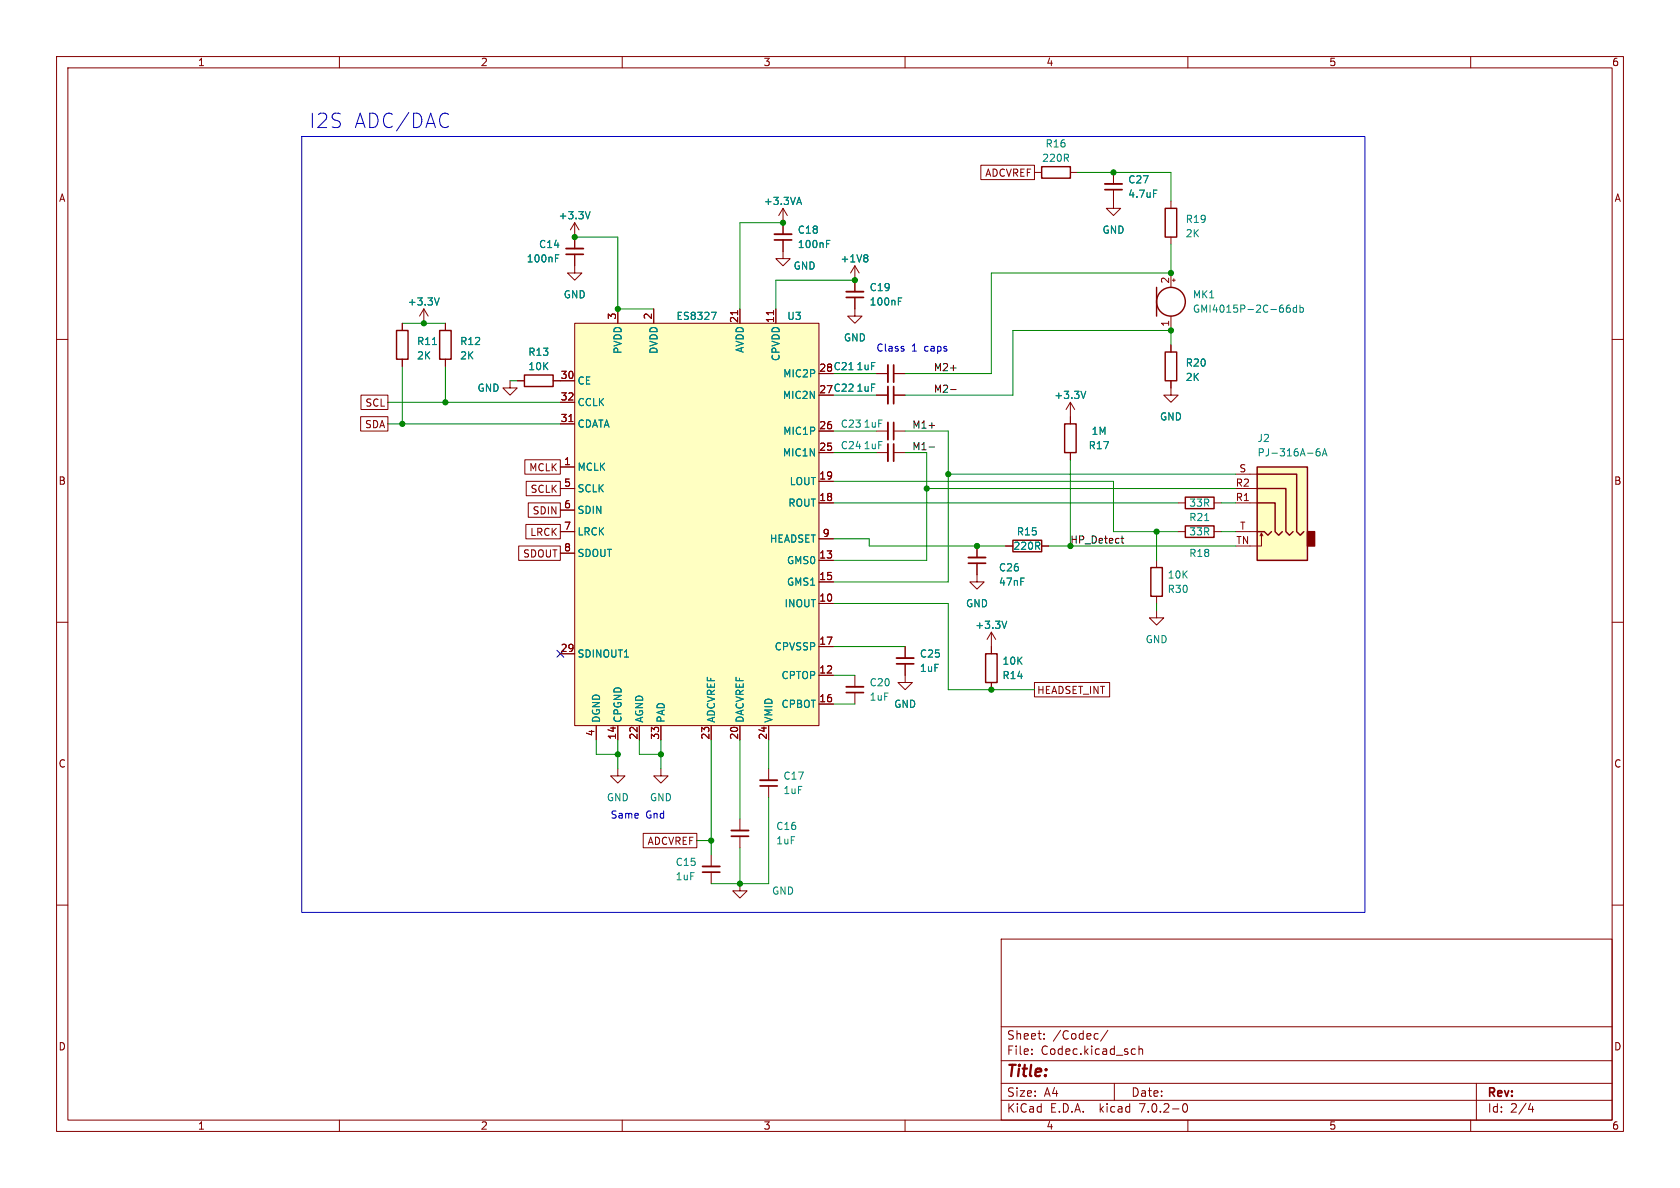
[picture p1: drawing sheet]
<svg xmlns="http://www.w3.org/2000/svg" width="297mm" height="210mm" viewBox="0 0 297 210" stroke-linecap="round" stroke-linejoin="round" font-family="sans-serif">
<g fill="none" stroke="#840000" stroke-width=".18">
<path d="M10 10h277v190h-277zM12 12h273v186h-273zM60 10v2M110 10v2M160 10v2M210 10v2M260 10v2M101.6 39.4v4.5M101.6 39.4l.8 1.2M101.6 39.4l-.8 1.2M138.4 36.8l-.7 1.3M138.4 36.8v4.6"/>
<path d="M138.4 36.8l.8 1.3M173.4 29.2h9.5v2.6h-9.5zM182.9 30.5h1.2M189.2 30.5h1.3M196.8 33.5v3.3h1.3l-1.3 1.3-1.2-1.3h1.2M196.8 30.5v2M207 35.6v1.2M10 60h2M71.1 57.2v1.2M74.9 54.6l-.7 1.3M74.9 54.6v2.6M74.9 54.6l.8 1.3"/>
<path d="M78.7 57.2v1.2M101.6 57.2h43.2v71.1h-43.2zM101.6 45v3.3h-1.3l1.3 1.2 1.3-1.2h-1.3M109.2 54.6v2.6M115.6 54.6v2.6M130.4 54.9v.7M130.8 54.6v2.6M136.8 54.9v.7M137.2 54.6v2.6M138.4 42.4v3.3h1.3l-1.3 1.3-1.2-1.3h1.2M151.1 52.6v3.3h1.3l-1.3 1.3-1.2-1.3h1.2M151.1 47v4.6"/>
<path d="M151.1 47l-.7 1.3M151.1 47l.8 1.3M207 41.9v1.3M207 48.3v2.5M207 55.9v2.5M207.3 49.5h.5M207.5 49.3v.5M285 60h2M63.8 73.7h4.8v2.5h-4.8zM63.8 69.8h4.8v2.6h-4.8zM71.1 63.5v1.3M78.7 63.5v1.3"/>
<path d="M90.2 67.3v1.3h1.2l-1.2 1.3-1.3-1.3h1.3M91.4 67.3h1.3M97.8 67.3h3.8M99.1 74.9h2.5M99.1 71.1h2.5M100.6 74.5h.7M144.8 76.2h2.5M154.9 76.2h2.1M154.9 66h2.1M154.9 69.9h2.1M158 76.2h2M158 66h2"/>
<path d="M158 69.9h2M189.2 71.1v3.8M189.2 71.1l-.7 1.3M189.2 71.1l.8 1.3M207 67.3v2.6h1.3l-1.3 1.2-1.3-1.2h1.3M207 61v1.2M91.7 96.5h7.4v2.6h-7.4zM92.8 81.3h6.3v2.5h-6.3zM93 92.7h6.1v2.6h-6.1zM93 85.1h6.1v2.5h-6.1zM93.4 88.9h5.7v2.5h-5.7zM99.1 82.6h2.5"/>
<path d="M99.1 86.4h2.5M99.1 90.2h2.5M99.1 94h2.5M99.1 97.8h2.5M144.8 99.1h2.5M144.8 88.9h2.5M144.8 85.1h2.5M144.8 80h2.5M144.8 95.3h2.5M154.9 80h2.1M158 80h2M172.7 99.6v3.3h1.3l-1.3 1.2-1.3-1.2h1.3"/>
<path d="M172.7 96.5v2.1M177.8 96.5h1.3M184.1 96.5h1.3M189.2 80v1.3M204.5 99.1v1.2M208.3 88.9h1.2M208.3 94h1.2M214.6 88.9h1.3M214.6 94h1.3M218.4 88.9h3.8M218.4 94h3.8M218.4 83.8h3.8"/>
<path d="M221 86.4h1.2M223 94.2l-.2 .5M223.3 94.7l-.3-.5v2.3h-2M10 110h2M99.1 115.6h2.5M144.8 106.7h2.5M144.8 119.4h2.5M144.8 102.9h2.5M144.8 114.3h2.5M151.1 119.4v2M160 117.3v3.4h1.3l-1.3 1.2-1.3-1.2h1.3M160 114.3v2"/>
<path d="M175.3 111.8v3.8M175.3 111.8l-.8 1.2M175.3 111.8l.7 1.2M204.5 108v1.2h1.2l-1.2 1.3-1.3-1.3h1.3M204.5 105.4v1.3M285 110h2M105.4 128.3v2.5M109.2 135.9v1.3h1.3l-1.3 1.2-1.3-1.2h1.3M109.2 128.3v2.5M113 128.3v2.5M116.8 135.9v1.3h1.3l-1.3 1.2-1.2-1.2h1.2M116.8 128.3v2.5"/>
<path d="M125.7 128.3v2.5M130.8 128.3v2.5M135.9 128.3v2.5M135.9 135.9v2M135.9 138.9v2.1M144.8 124.5h2.5M151.1 122.4v2.1M175.3 120.7v1.2M182.9 120.6h13.3v2.6h-13.3zM10 160h2M113.7 147.3h9.5v2.6h-9.5zM125.7 151.1v2.1"/>
<path d="M125.7 154.2v2M130.8 156.2v1.3h1.3l-1.3 1.3-1.3-1.3h1.3M130.8 144.8v2M130.8 147.8v2.1M285 160h2M177 166h108v32h-108zM60 198v2M110 198v2M160 198v2M177 194.5h108M177 191.5h108M177 187.5h108"/>
<path d="M177 181.5h108M182.4 186.3v.1M182.4 185.5v.1M184.6 183.6v.1M184.6 182.8v.1M194 182.7l.1 .1M194.1 183.6l-.1 .1M195.9 182.1l-1.3 2M197 191.5v3M200.3 185.4l.4 .1M200.7 186.3l-.4 .1M201.4 185.5l.2-.1 .3 .1 .1 .9"/>
<path d="M201.4 184.9v1.5M209.2 195.2l.2-.1a.81 .81 0 0 1 .6 .6 .81 .81 0 0 1-.3 .8l-.1 .1a.81 .81 0 0 1-.4-1.4zM210 198v2M260 198v2M261 191.5v6.5M270.2 196.1h.9M270.9 195.6v1"/>
</g>
<g fill="none" stroke="#840000" stroke-width=".33">
<path d="M195.3 32.5h3.1M100.1 43.9h3M136.9 41.4h3.1M149.6 51.6h3.1M157 64.5v3.1M157 68.3v3.1M157 74.7v3M157 78.5v3M171.2 98.6h3M158.5 116.3h3M134.4 137.9h3M149.6 121.4h3.1"/>
<path d="M124.2 153.2h3.1M129.3 146.8h3"/>
</g>
<g fill="none" stroke="#840000" stroke-width=".3">
<path d="M195.3 33.5h3.1M100.1 45h3M136.9 42.4h3.1M149.6 52.6h3.1M158 64.5v3.1M158 68.3v3.1M158 74.7v3M158 78.5v3M171.2 99.6h3M158.5 117.3h3M134.4 138.9h3M149.6 122.4h3.1"/>
<path d="M124.2 154.2h3.1M129.3 147.8h3"/>
</g>
<g fill="none" stroke="#008484" stroke-width=".18">
<path d="M104.3 37.4l-.4 1.3M141 35.8h.6M141.3 34.9l.4 1.2M203.9 33.6h.6M77.7 52.7l-.5 1.2M98.2 45h.6M125.8 55.2h.8l-.5 1.3M146.1 42.5h.6M153.2 45l.2 .3-.2 .3 .2 .2v.3l-.2 .2M158.8 52.7h.6M228 53.9l-.4 .1a.86 .86 0 0 0 0 1.2l.5-.1v-.4l-.2-.3h-.3l-.2 .3M229.2 54.4h-.3l-.3 .2 .1 .5h.5"/>
<path d="M229.2 53.9v1.3M229.8 54.4h.4l.2 .2-.1 .5h-.5M229.8 53.9v1.3M192 69.2l-.5 1.2M233.3 79.3l-.4 .1a.86 .86 0 0 0 0 1.2l.4-.1 .1-.4-.3-.3h-.2l-.2 .3M233.8 80.6l.4-1.3 .4 1.3M233.9 80.2h.6M178 109.8l-.4 1.3"/>
</g>
<g fill="none" stroke="#840000" stroke-width=".25">
<path d="M184.1 29.5h5.1v2h-5.1zM206 36.8h2v5.1h-2zM70.1 58.4h2v5.1h-2zM77.7 58.4h2.1v5.1h-2.1zM204.5 50.8v5.1M92.7 66.3h5.1v2h-5.1zM188.2 74.9h2v5.1h-2zM206 62.2h2v5.1h-2zM179.1 95.5h5v2h-5zM209.5 93h5.1v2h-5.1zM209.5 87.9h5.1v2h-5.1zM222.2 82.6h8.9v16.5h-8.9z"/>
<path d="M222.2 94h1.3l.7 .6 .6-.6M222.2 88.9h3.2v5.1l.7 .6 .6-.6M222.2 86.4h5.1v7.6l.7 .6 .6-.6M222.2 83.8h7v10.2l.7 .6 .6-.6M174.2 115.6h2.1v5.1h-2.1zM203.5 100.3h2v5.1h-2z"/>
<circle cx="207" cy="53.3" r="2.54"/>
</g>
<g fill="#ffffc2" stroke="#ffffc2" stroke-width=".18">
<path d="M101.6 57.2h43.2v71.1h-43.2z"/>
<path d="M222.2 82.6h8.9v16.5h-8.9z"/>
</g>
<path d="M231.1 94h1.3v2.5h-1.3z" fill="#840000" stroke="#840000" stroke-width=".25"/>
<path d="M164.3 79h.9M168.1 68.9h.9M198.2 95.2h.5M198.4 95.8l.3 .2" fill="none" stroke="#000" stroke-width=".18"/>
<path d="M53.3 24.1h188v137.2h-188z" fill="none" stroke="#0000c2" stroke-width=".18"/>
<g fill="none" stroke="#008400" stroke-width=".18">
<path d="M138.4 39.4h-7.6v15.2M190.5 30.5h16.5v5.1M71.1 57.2h7.6M101.6 41.9h7.6v12.7h6.4M151.1 49.5h-13.9v5.1M207 43.2v5.1h-31.7v17.7h-15.3M68.6 71.1h30.5M68.6 74.9h30.5M71.1 64.8v10.1M78.7 64.8v6.3M90.2 67.3h1.2M147.3 69.9h7.6"/>
<path d="M147.3 66h7.6M147.3 76.2h7.6M160 76.2h7.6v26.7h-20.3M207 61v-2.6h-27.9v11.5h-19.1M147.3 85.1h49.5v8.9h11.5M147.3 88.9h61M147.3 95.3h6.4v1.2h24.1M147.3 80h7.6M160 80h3.8v19.1h-16.5M163.8 86.4h54.6M167.6 83.8h50.8M185.4 96.5h33"/>
<path d="M189.2 81.3v15.2M204.5 94v5.1M215.9 94h2.5M215.9 88.9h2.5M147.3 106.7h20.3v15.2h15.3M147.3 114.3h12.7M147.3 119.4h3.8M204.5 106.7v1.3M105.4 130.8v2.6h3.8M109.2 130.8v5.1M113 130.8v2.6h3.8M116.8 130.8v5.1"/>
<path d="M125.7 130.8v20.3M130.8 130.8v14M135.9 130.8v5.1M147.3 124.5h3.8M123.2 148.6h2.5M130.8 149.9v6.3M135.9 141v15.2h-10.2"/>
</g>
<path d="M98.5 115l1.2 1.2M99.7 115l-1.2 1.2" fill="none" stroke="#000084" stroke-width=".18"/>
<g fill="#008400" stroke="#008400" stroke-width=".18">
<circle cx="130.8" cy="156.2" r=".46"/>
<circle cx="125.7" cy="148.6" r=".46"/>
<circle cx="116.8" cy="133.4" r=".46"/>
<circle cx="109.2" cy="133.4" r=".46"/>
<circle cx="207" cy="48.3" r=".46"/>
<circle cx="207" cy="58.4" r=".46"/>
<circle cx="163.8" cy="86.4" r=".46"/>
<circle cx="151.1" cy="49.5" r=".46"/>
<circle cx="196.8" cy="30.5" r=".46"/>
<circle cx="172.7" cy="96.5" r=".46"/>
<circle cx="167.6" cy="83.8" r=".46"/>
<circle cx="175.3" cy="121.9" r=".46"/>
<circle cx="204.5" cy="94" r=".46"/>
<circle cx="109.2" cy="54.6" r=".46"/>
<circle cx="101.6" cy="41.9" r=".46"/>
<circle cx="138.4" cy="39.4" r=".46"/>
<circle cx="74.9" cy="57.2" r=".46"/>
<circle cx="78.7" cy="71.1" r=".46"/>
<circle cx="71.1" cy="74.9" r=".46"/>
</g>
<g font-size="3.5" fill="#0000c2">
<text x="54.6" y="22.9">I2S</text>
<text x="62.5" y="22.9">ADC/DAC</text>
</g>
<text font-size="2.8" fill="#840000" x="178" y="190.8">Title:</text>
<g font-size="2.1" fill="#840000">
<text x="178" y="183.9">Sheet:</text>
<text x="186.2" y="183.9">/Codec/</text>
<text x="178" y="186.6">File:</text>
<text x="184" y="186.6">Codec.kicad_sch</text>
<text x="178" y="196.8">KiCad</text>
<text x="178" y="194">Size:</text>
<text x="184.6" y="194">A4</text>
<text x="185.7" y="196.8">E.D.A.</text>
<text x="194.4" y="196.8">kicad</text>
<text x="200" y="194">Date:</text>
<text x="201.5" y="196.8">7.0.2-0</text>
<text x="263" y="194.2">Rev:</text>
<text x="263" y="196.8">Id:</text>
<text x="267" y="196.8">2/4</text>
</g>
<g font-size="1.8" fill="#840000">
<text x="35" y="11.8">1</text>
<text x="85" y="11.8">2</text>
<text x="135" y="11.8">3</text>
<text x="185" y="11.8">4</text>
<text x="235" y="11.8">5</text>
<text x="285" y="11.8">6</text>
<text x="10.4" y="35.8">A</text>
<text x="174.1" y="31.4">ADCVREF</text>
<text x="285.4" y="35.8">A</text>
<text x="206.8" y="50.2" transform="rotate(-90 206.8 50.2)">2</text>
<text x="109" y="56.5" transform="rotate(-90 109 56.5)">3</text>
<text x="115.3" y="56.5" transform="rotate(-90 115.3 56.5)">2</text>
<text x="130.6" y="57.2" transform="rotate(-90 130.6 57.2)">21</text>
<text x="136.9" y="57.2" transform="rotate(-90 136.9 57.2)">11</text>
<text x="206.8" y="57.8" transform="rotate(-90 206.8 57.8)">1</text>
<text x="144.8" y="65.8">28 C21</text>
<text x="99.1" y="67.1">30</text>
<text x="99.1" y="70.9">32</text>
<text x="144.8" y="69.6">27 C22</text>
<text x="64.4" y="75.8">SDA</text>
<text x="64.5" y="72">SCL</text>
<text x="99.1" y="74.7">31</text>
<text x="144.8" y="75.9">26</text>
<text x="93.4" y="83.5">MCLK</text>
<text x="99.7" y="82.3">1</text>
<text x="144.8" y="79.8">25</text>
<text x="219" y="83.6">S</text>
<text x="10.3" y="85.8">B</text>
<text x="93.7" y="87.3">SCLK</text>
<text x="99.7" y="86.1">5</text>
<text x="99.7" y="89.9">6</text>
<text x="144.8" y="88.6">18</text>
<text x="144.8" y="84.8">19</text>
<text x="218.4" y="88.6">R1</text>
<text x="218.4" y="86.1">R2</text>
<text x="285.3" y="85.8">B</text>
<text x="93.6" y="94.9">LRCK</text>
<text x="94" y="91.1">SDIN</text>
<text x="99.7" y="93.7">7</text>
<text x="145.4" y="95">9</text>
<text x="219.2" y="93.7">T</text>
<text x="92.3" y="98.7">SDOUT</text>
<text x="99.7" y="97.5">8</text>
<text x="144.8" y="98.8">13</text>
<text x="218.5" y="96.3">TN</text>
<text x="144.8" y="106.4">10</text>
<text x="144.8" y="102.6">15</text>
<text x="99.1" y="115.3">29</text>
<text x="144.8" y="119.1">12</text>
<text x="144.8" y="114">17</text>
<text x="144.8" y="124.2">16</text>
<text x="183.4" y="122.8">HEADSET_INT</text>
<text x="105.2" y="130.2" transform="rotate(-90 105.2 130.2)">4</text>
<text x="109" y="130.8" transform="rotate(-90 109 130.8)">14</text>
<text x="112.8" y="130.8" transform="rotate(-90 112.8 130.8)">22</text>
<text x="116.6" y="130.8" transform="rotate(-90 116.6 130.8)">33</text>
<text x="125.5" y="130.8" transform="rotate(-90 125.5 130.8)">23</text>
<text x="130.6" y="130.8" transform="rotate(-90 130.6 130.8)">20</text>
<text x="135.6" y="130.8" transform="rotate(-90 135.6 130.8)">24</text>
<text x="10.3" y="135.8">C</text>
<text x="285.3" y="135.8">C</text>
<text x="114.4" y="149.5">ADCVREF</text>
<text x="10.3" y="185.8">D</text>
<text x="285.3" y="185.8">D</text>
<text x="35" y="199.8">1</text>
<text x="85" y="199.8">2</text>
<text x="135" y="199.8">3</text>
<text x="185" y="199.8">4</text>
<text x="235" y="199.8">5</text>
<text x="285" y="199.8">6</text>
</g>
<g font-size="1.8" fill="#008484">
<text x="184.2" y="28.8">220R</text>
<text x="184.8" y="26.2">R16</text>
<text x="199.4" y="32.6">C27</text>
<text x="199.4" y="35.1">4.7uF</text>
<text x="98.7" y="38.9">+3.3V</text>
<text x="135" y="36.4">+3.3VA</text>
<text x="141" y="41.5">C18</text>
<text x="194.9" y="41.5">GND</text>
<text x="209.6" y="39.6">R19</text>
<text x="93.1" y="46.5">100nF</text>
<text x="95.2" y="44">C14</text>
<text x="140.2" y="47.8">GND</text>
<text x="141" y="44">100nF</text>
<text x="148.5" y="46.5">+1V8</text>
<text x="209.6" y="42.1">2K</text>
<text x="99.6" y="52.9">GND</text>
<text x="153.7" y="51.6">C19</text>
<text x="210.8" y="52.9">MK1</text>
<text x="72" y="54.2">+3.3V</text>
<text x="119.5" y="56.7">ES8327</text>
<text x="139.1" y="56.7">U3</text>
<text x="153.7" y="54.2">100nF</text>
<text x="210.8" y="55.4">GMI4015P-2C-66db</text>
<text x="73.7" y="61.2">R11</text>
<text x="73.7" y="63.7">2K</text>
<text x="81.3" y="61.2">R12</text>
<text x="81.3" y="63.7">2K</text>
<text x="93.3" y="63.1">R13</text>
<text x="93.3" y="65.6">10K</text>
<text x="110" y="62.7" transform="rotate(-90 110 62.7)">PVDD</text>
<text x="116.4" y="62.7" transform="rotate(-90 116.4 62.7)">DVDD</text>
<text x="131.6" y="62.5" transform="rotate(-90 131.6 62.5)">AVDD</text>
<text x="138" y="64" transform="rotate(-90 138 64)">CPVDD</text>
<text x="149.1" y="60.5">GND</text>
<text x="151.4" y="65.6">1uF</text>
<text x="209.6" y="65">R20</text>
<text x="84.4" y="69.4">GND</text>
<text x="102.1" y="68.1">CE</text>
<text x="102.1" y="71.9">CCLK</text>
<text x="138.3" y="70.7">MIC2N</text>
<text x="138.3" y="66.9">MIC2P</text>
<text x="151.4" y="69.4">1uF</text>
<text x="186.3" y="70.7">+3.3V</text>
<text x="209.6" y="67.5">2K</text>
<text x="102.1" y="75.8">CDATA</text>
<text x="138.3" y="77">MIC1P</text>
<text x="148.6" y="75.8">C23</text>
<text x="152.6" y="75.8">1uF</text>
<text x="192.9" y="77">1M</text>
<text x="205" y="74.5">GND</text>
<text x="102.1" y="83.4">MCLK</text>
<text x="138.3" y="80.8">MIC1N</text>
<text x="148.6" y="79.6">C24</text>
<text x="152.6" y="79.6">1uF</text>
<text x="192.4" y="79.6">R17</text>
<text x="222.3" y="78.3">J2</text>
<text x="222.3" y="80.8">PJ-316A-6A</text>
<text x="102.1" y="87.2">SCLK</text>
<text x="139.2" y="89.7">ROUT</text>
<text x="139.5" y="85.9">LOUT</text>
<text x="210.2" y="89.7">33R</text>
<text x="102.1" y="91">SDIN</text>
<text x="102.1" y="94.8">LRCK</text>
<text x="179.7" y="94.8">R15</text>
<text x="210.2" y="94.8">33R</text>
<text x="210.2" y="92.3">R21</text>
<text x="102.1" y="98.6">SDOUT</text>
<text x="136" y="96.1">HEADSET</text>
<text x="139" y="99.9">GMS0</text>
<text x="176.5" y="101.2">C26</text>
<text x="179.1" y="97.3">220R</text>
<text x="210.2" y="98.6">R18</text>
<text x="138.6" y="107.5">INOUT</text>
<text x="139" y="103.7">GMS1</text>
<text x="170.7" y="107.5">GND</text>
<text x="176.5" y="103.7">47nF</text>
<text x="206.4" y="105">R30</text>
<text x="206.4" y="102.4">10K</text>
<text x="172.4" y="111.3">+3.3V</text>
<text x="202.5" y="113.9">GND</text>
<text x="102.1" y="116.4">SDINOUT1</text>
<text x="136.8" y="115.1">CPVSSP</text>
<text x="162.6" y="116.4">C25</text>
<text x="162.6" y="118.9">1uF</text>
<text x="177.2" y="117.7">10K</text>
<text x="138" y="120.2">CPTOP</text>
<text x="138" y="125.3">CPBOT</text>
<text x="153.7" y="121.5">C20</text>
<text x="153.7" y="124">1uF</text>
<text x="158" y="125.3">GND</text>
<text x="177.2" y="120.2">R14</text>
<text x="106.2" y="127.8" transform="rotate(-90 106.2 127.8)">DGND</text>
<text x="110" y="127.8" transform="rotate(-90 110 127.8)">CPGND</text>
<text x="113.9" y="127.8" transform="rotate(-90 113.9 127.8)">AGND</text>
<text x="117.7" y="127.8" transform="rotate(-90 117.7 127.8)">PAD</text>
<text x="126.6" y="127.8" transform="rotate(-90 126.6 127.8)">ADCVREF</text>
<text x="131.6" y="127.8" transform="rotate(-90 131.6 127.8)">DACVREF</text>
<text x="136.7" y="127.8" transform="rotate(-90 136.7 127.8)">VMID</text>
<text x="138.4" y="138">C17</text>
<text x="107.2" y="141.8">GND</text>
<text x="114.8" y="141.8">GND</text>
<text x="138.4" y="140.5">1uF</text>
<text x="137.2" y="146.9">C16</text>
<text x="137.2" y="149.4">1uF</text>
<text x="119.4" y="153.2">C15</text>
<text x="119.4" y="155.8">1uF</text>
<text x="136.4" y="158.3">GND</text>
</g>
<g font-size="1.8" fill="#0000c2">
<text x="154.9" y="62.2">Class</text>
<text x="161.2" y="62.2">1</text>
<text x="163.5" y="62.2">caps</text>
<text x="107.9" y="144.8">Same</text>
<text x="114.2" y="144.8">Gnd</text>
</g>
<g font-size="1.8">
<text x="165.1" y="65.7">M2+</text>
<text x="165.1" y="69.5">M2-</text>
<text x="161.3" y="75.9">M1+</text>
<text x="161.3" y="79.7">M1-</text>
</g>
<text font-size="1.8" fill="#008400" x="189.2" y="96.2">HP_Detect</text>
</svg>
